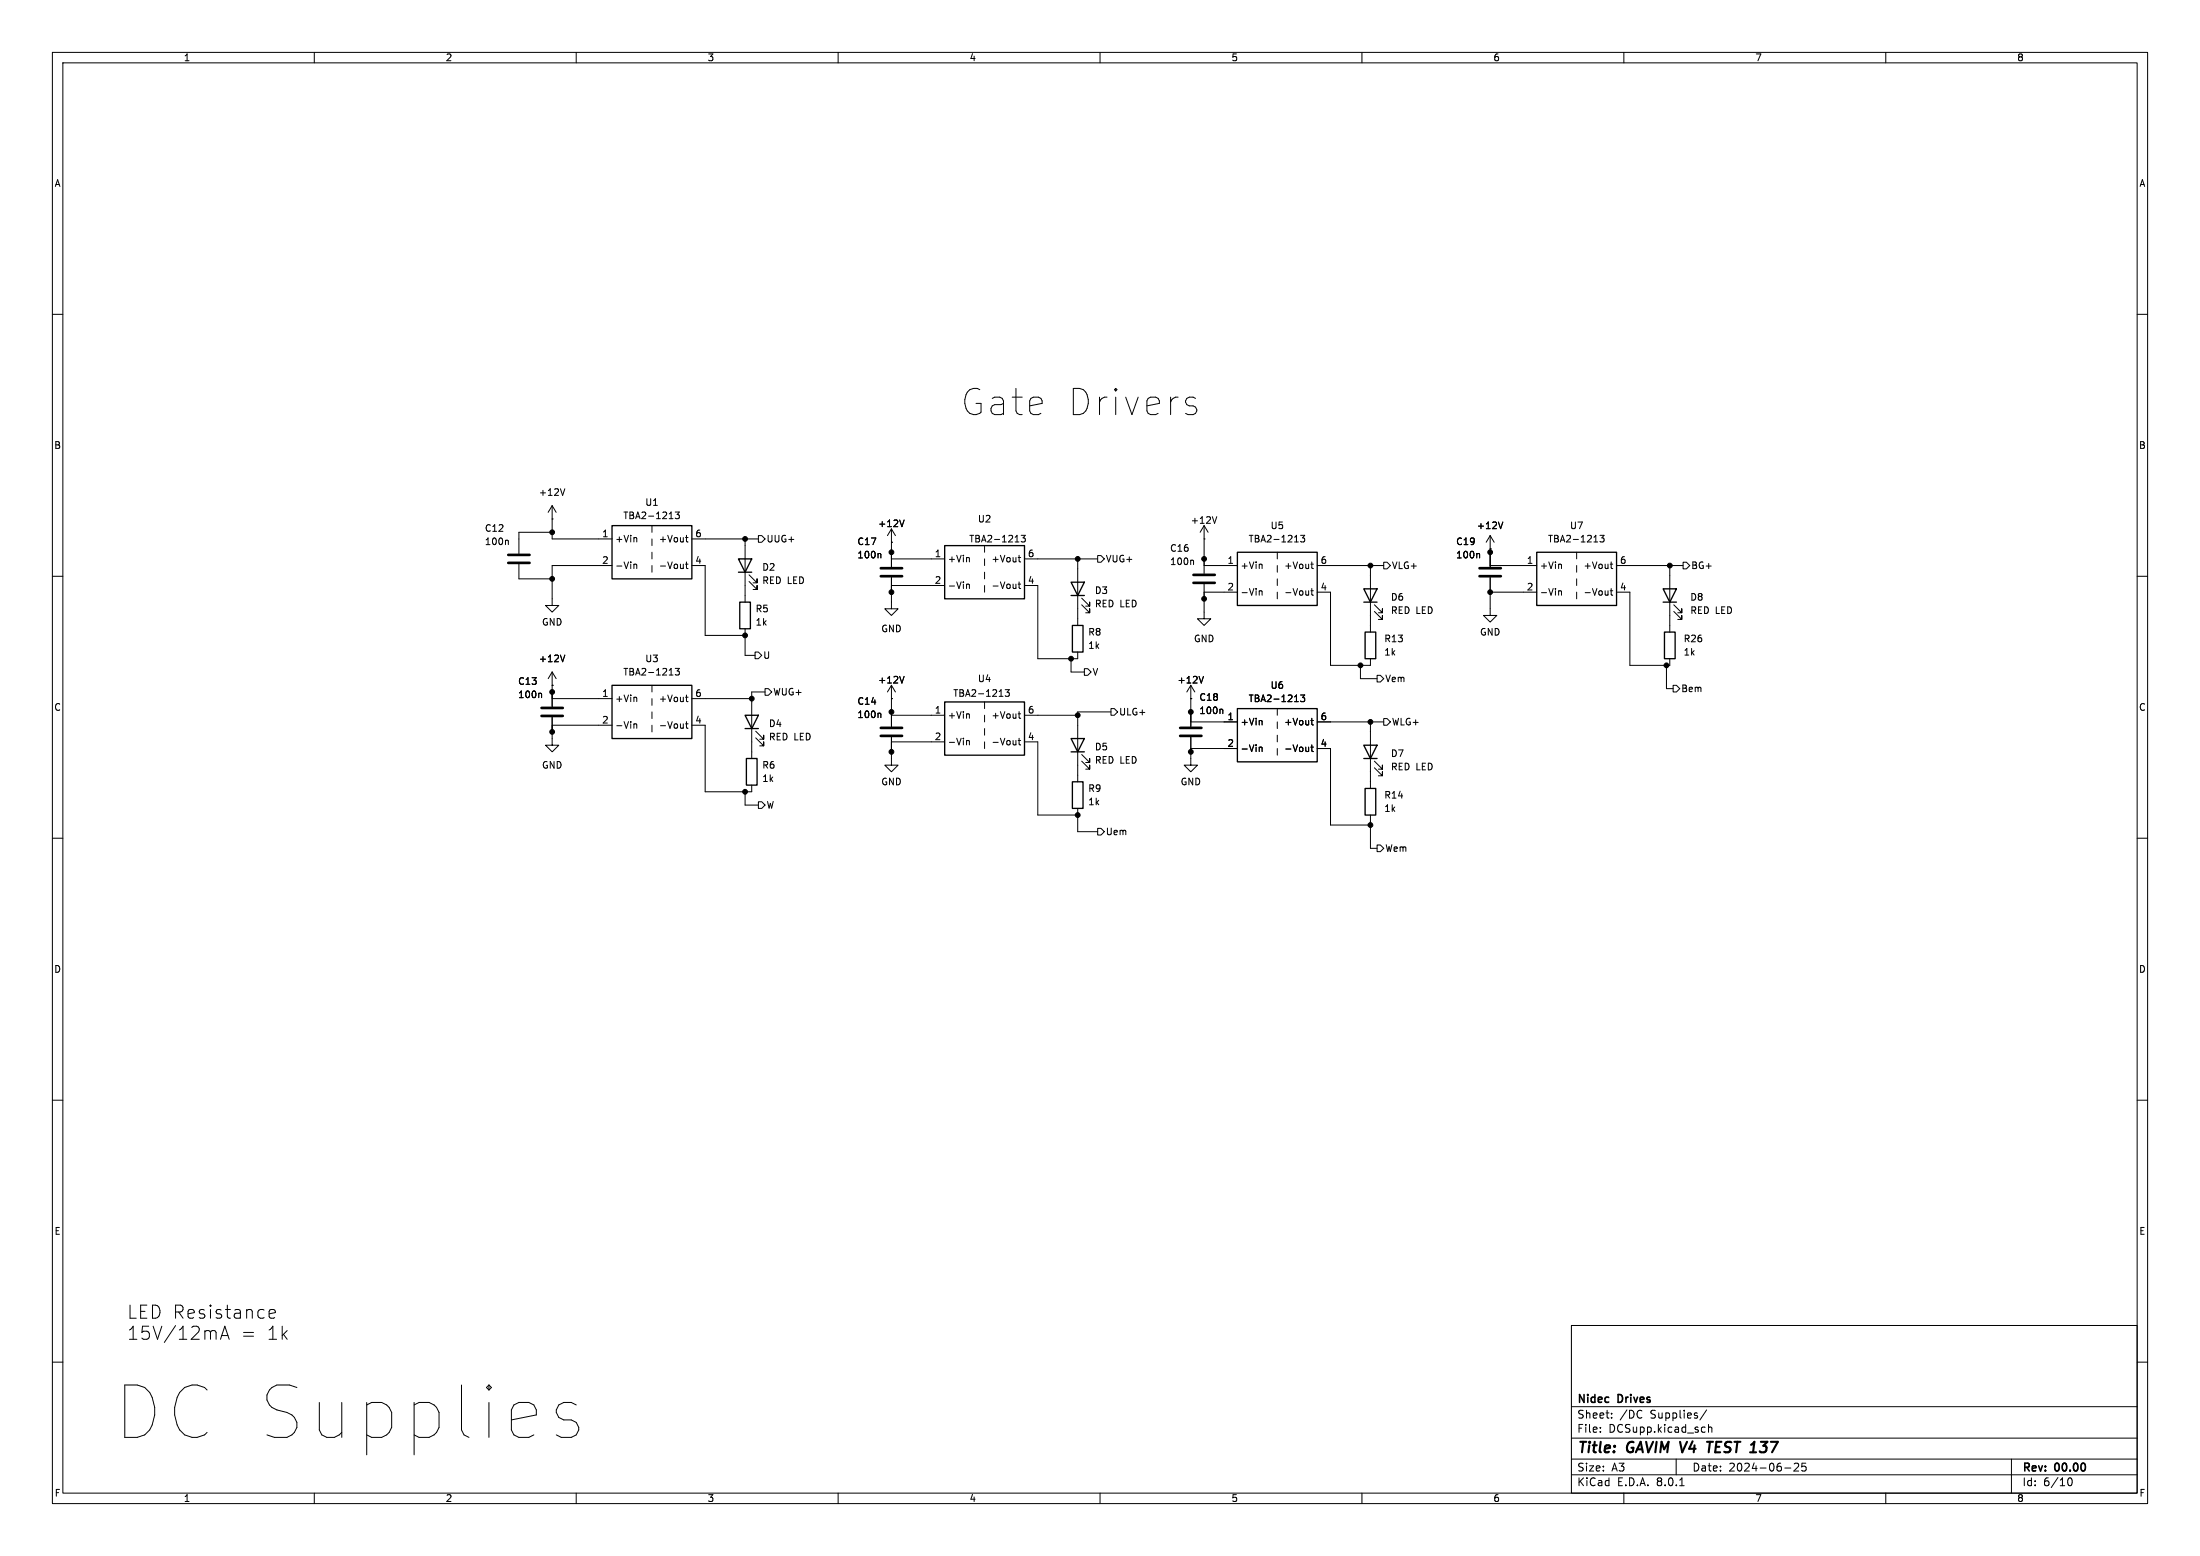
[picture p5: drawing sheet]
<svg xmlns="http://www.w3.org/2000/svg" width="420mm" height="297mm" viewBox="0 0 420 297" stroke-linecap="round" stroke-linejoin="round" font-family="sans-serif">
<g fill="none" stroke="#000" stroke-width=".19">
<path d="M10 10h400v277h-400zM12 12h396v273h-396zM60 10v2M110 10v2M160 10v2M210 10v2M260 10v2M310 10v2M360 10v2M10 60h2M408 60h2M227 77.5h.8l.4 .2 .3 .7-.3 .5-.4 .2h-1"/>
<path d="M227 75.8h.8l.4 .2M105.4 99.1h.1M105.4 96.5v6.4h11.4M105.4 96.5l-.8 1.3M105.4 96.5l.8 1.3M107.8 93.3l-.4 1.3M127.8 99h.7M128.9 97.7h.8l-.4 .5 .3 .1v.6l-.2 .1-.5-.1M172.6 99.3l-.4 1.2M232.3 98.6l-.4 1.3M286.9 99.6l-.4 1.3M10 110h2"/>
<path d="M96.9 103.1l.1 .2v.7M99.1 107.7v2.8h6.3M105.4 101.6h-6.3v4.1M116.8 108h-11.4v7.6h1.3l-1.3 1.2-1.3-1.2h1.3M121 107.8l.2-.1h.3l.1 .8M121 107.7v.8M121.4 102.6l.2 .2v.6M124.5 100.3v1.3M124.5 102.9v1.2M124.5 105.4v1.3M124.5 108v1.2M130.9 107.7h.5"/>
<path d="M130.9 102.6h.5M131 102.2v1.1l.4 .1M131 107.3v1l.4 .2M132.1 108h2.5v13.3h7.6M132.1 102.9h12.7M142.2 102.9v12M143 111l1.5 1.5v-.7v.7h-.7M143 109.7l1.5 1.6v-.8v.8h-.7M144.8 102.2h.6l.6 .7-.6 .6h-.6zM168 105.7l.2 .1v.7M170.2 110.2v6h1.2l-1.2 1.3-1.3-1.3h1.3M170.2 103.5h.1"/>
<path d="M170.2 101v7.2M170.2 106.7h10.1M170.2 111.8h10.1M170.2 101l-.8 1.2M170.2 101l.7 1.2M184.5 111.6l.2-.1 .3 .1 .1 .7M184.5 111.5v.8M184.9 106.4l.2 .2v.7M188 104.1v1.3M188 106.7v1.3M188 109.2v1.3M188 111.8v1.2"/>
<path d="M193.8 103.4h.7M194.4 111.5h.5M194.4 106.4h.5M194.5 106v1.1l.4 .2M194.5 111.1v1.1l.4 .1M194.9 102.2h.8l-.4 .5 .4 .1v.5l-.2 .1-.6-.1M195.6 111.8h2.5v13.9h7.6v-1.2M195.6 106.7h13.9M205.7 106.7v12.7M206.5 115.4l1.5 1.6v-.8v.8h-.7M206.5 114.2l1.5 1.5v-.8v.8h-.7M209.5 106h.7l.6 .7-.6 .6h-.7z"/>
<path d="M227.7 106.9l.2 .2v.7M229.9 111.5v6.6h1.2l-1.2 1.3-1.3-1.3h1.3M229.9 102.9h.1M229.9 100.3v9.2M229.9 100.3l-.8 1.3M229.9 100.3l.7 1.3M229.9 108h6.3M229.9 113h6.3M240.4 112.9l.2-.1h.3v.8M240.4 112.8v.8M240.8 107.7l.1 .2v.6M243.8 105.4v1.3"/>
<path d="M243.8 108v1.2M243.8 110.5v1.3M243.8 113v1.3M247.1 103.4h.8M248.3 102.2h.8l-.5 .5 .4 .1v.5l-.2 .1-.5-.1M250.2 112.8h.5M250.2 107.7h.5M250.4 107.3v1l.3 .2M250.4 112.3v1.1l.3 .2M251.5 113h2.5v14h7.6v-1.3M251.5 108h12.7M261.6 108v12.7"/>
<path d="M262.4 116.7l1.5 1.5v-.7v.7h-.8M262.4 115.4l1.5 1.6v-.8v.8h-.8M264.2 107.3h.6l.6 .7-.6 .6h-.6zM282.3 105.7l.2 .1v.7M284.5 110.2v7.3h1.2l-1.2 1.2-1.3-1.2h1.3M284.5 104.8h.1M284.5 108h8.9M284.5 113h8.9M284.5 102.2v6M284.5 102.2l-.8 1.3M284.5 102.2l.7 1.3M297.5 112.9l.2-.1h.3l.1 .8"/>
<path d="M297.5 112.8v.8M297.9 107.7l.2 .2v.6M301 105.4v1.3M301 108v1.2M301 110.5v1.3M301 113v1.3M304.3 103.4h.7M305.4 102.2h.8l-.4 .5 .4 .1v.5l-.2 .1-.6-.1M307.4 112.8h.5M307.4 107.7h.5M307.6 112.3v1.1l.3 .2M307.6 107.3v1l.3 .2"/>
<path d="M308.6 108h12.7M308.6 113h2.5v14h7.7v-1.3M318.8 108v12.7M319.5 116.7l1.6 1.5v-.7v.7h-.8M319.5 115.4l1.6 1.6v-.8v.8h-.8M321.3 107.3h.6l.7 .7-.7 .6h-.6zM408 110h2M103.2 132.3l.2 .2v.7M105.4 130.8h.1M105.4 136.9v5.3h1.3l-1.3 1.3-1.3-1.3h1.3M105.4 133.4h11.4M105.4 138.4h11.4"/>
<path d="M105.4 128.3l-.8 1.2M105.4 128.3v6.6M105.4 128.3l.8 1.2M107.8 125l-.4 1.3M121 138.3l.2-.1h.3l.1 .8M121 138.2v.8M121.4 133.1l.2 .2v.6M124.5 130.8v1.3M124.5 133.4v1.2M124.5 135.9v1.3M124.5 138.4v1.3M127.8 128.8h.7"/>
<path d="M128.9 127.6h.8l-.4 .5 .3 .1v.5l-.2 .1-.5-.1M130.9 138.2h.5M130.9 133.1h.5M131 132.7v1l.4 .2M131 137.7v1.1l.4 .2M132.1 133.4h11.4M132.1 138.4h2.5v12.7h8.9v-1.2M142.2 120v5.1h1.9M144.1 124.5h.7l.6 .6-.6 .6h-.7zM144.3 139.6l1.5 1.5v-.8v.8h-.8M146 131.4h.7l.6 .7-.6 .6h-.7zM146 132.1h-2.5v12.7"/>
<path d="M168 136.1l.2 .2v.7M170.2 133.4h.1M170.2 136.5h10.1M170.2 130.8v7.9M170.2 130.8l-.8 1.3M170.2 130.8l.7 1.3M172.6 129.1l-.4 1.3M184.9 136.3l.2 .1v.7M188 134v1.3M188 136.5v1.3M188 139.1v1.2M190.7 132.9h.8"/>
<path d="M191.9 131.6h.8l-.4 .5 .3 .1v.6l-.2 .1-.5-.1M194.4 136.3h.5M194.5 135.8v1.1l.4 .2M195.6 136.5h10.1M204.5 125.7v2.6h2.5M207 127.6h.6l.7 .7-.7 .6h-.6zM212.1 135.3h.6l.7 .6-.7 .6h-.6zM212.1 135.9h-6.4v13.3M227.3 133.4h.1M227.3 130.8v7.9M227.3 130.8l-.7 1.3M227.3 130.8l.8 1.3"/>
<path d="M227.3 137.8h8.9M229.7 129.1l-.4 1.3M233.3 135.4l.1 .2v.6M240.8 137.5l.1 .2v.7M243.8 135.3v1.2M243.8 137.8v1.3M247.1 133.9h.8M248.3 132.7h.8l-.5 .4 .4 .2v.5l-.2 .1-.5-.1M250.2 137.5h.5M250.4 137.1v1.1l.3 .2M251.5 137.8h12.7M259.7 127v2.5h3.2"/>
<path d="M261.6 137.8v12.7M262.9 128.9h.6l.7 .6-.7 .7h-.6zM264.2 137.2h.6l.6 .6-.6 .6h-.6zM318.1 127v4.4h1.3M319.4 130.8h.6l.7 .6-.7 .7h-.6zM10 160h2M142.2 151.1v2.6h2.6M144.3 140.8l1.5 1.6v-.8v.8h-.8M144.8 153h.6l.6 .7-.6 .6h-.6zM170.2 140.7v5.4h1.2l-1.2 1.2-1.3-1.2h1.3M170.2 141.6h10.1M184.5 141.5l.2-.2 .3 .1 .1 .8"/>
<path d="M184.5 141.3v.9M188 141.6v1.3M194.4 141.3h.5M194.5 140.9v1.1l.4 .2M195.6 141.6h2.5v14h7.6M205.7 154.3v4.5h3.8M206.5 145.3l1.5 1.5v-.7v.7h-.7M206.5 144l1.5 1.5v-.7v.7h-.7M209.5 158.1h.7l.6 .7-.6 .6h-.7zM227.3 140.7v5.4h1.3l-1.3 1.2-1.2-1.2h1.2M227.3 142.9h8.9M240.4 142.7l.2-.1 .3 .1v.8"/>
<path d="M240.4 142.6v.9M243.8 140.3v1.3M243.8 142.9v1.2M250.2 142.6h.5M250.4 142.2v1.1l.3 .2M251.5 142.9h2.5v14.6h7.6M261.6 155.6v6.3h1.3M262.4 146.6l1.5 1.5v-.8v.8h-.8M262.4 145.3l1.5 1.5v-.7v.7h-.8M408 160h2M262.9 161.3h.6l.7 .6-.7 .7h-.6zM10 210h2"/>
<path d="M408 210h2M10 260h2M42.1 255.6l.8-2.5 .9 2.5M42.3 254.9h1.2M51.4 250.8l1.2-.3-.2-.4-.7-.2-.3 .4 .1 1.2 .2 .1 .7-.1M300 253h108v32h-108zM408 260h2M110 268.2l-.9-.5h-1.5l-.9 .5-.5 .9v.5l.5 1 .9 .4h1.5l.9 .5 .5 1v.4l-.5 1-.9 .5h-1.9l-1-.5M300 278.5h108M300 274.5h108M300 268.5h108M305.5 273.2v.2"/>
<path d="M305.5 272.5v.1M307.7 270.5v.2M307.7 269.8v.1M320 278.5v3M325.4 272.4l.1 .1M325.5 273.3l-.1 .1M325.8 269.1l-1.3 1.9M326.2 271.9v1.5M326.2 272.5l.2-.1 .3 .1 .1 .9M342.5 279.4l.6-.1 .2 .1 .1 .3-1 1.1h1M344.7 279.3h-.7l-.1 .7 .3-.1h.5l.1 .2-.1 .5-.2 .2-.6-.2M384 278.5v6.5"/>
<path d="M60 285v2M110 285v2M160 285v2M210 285v2M260 285v2M300 281.5h108M310 285v2M320.7 283.6h.8M340.7 280.2h1.2M360 285v2M394.7 282.7l.2-.5 .2-.1a.8 .8 0 0 1 .5 .7 .8 .8 0 0 1-.5 .8l-.2-.2-.2-.4"/>
</g>
<path d="M325.9 275.2h1.1M326.4 275.2l-.2 2" fill="none" stroke="#000" stroke-width=".4"/>
<g fill="none" stroke="#000" stroke-width=".51">
<path d="M97 107.4h4.1M97 105.9h4.1M168.1 110h4.1M168.1 108.5h4.1M227.8 111.3h4.1M227.8 109.7h4.1M282.4 110h4.1M282.4 108.5h4.1M103.4 136.7h4M103.4 135.1h4M168.1 138.9h4.1M225.3 138.9h4.1"/>
<path d="M168.1 140.5h4.1M225.3 140.5h4.1"/>
</g>
<g fill="none" stroke="#000" stroke-width=".25">
<path d="M116.8 100.3h15.3v10.2h-15.3zM141 106.7h2.5l-1.3 2.5zM141 109.2h2.5M141.2 114.9h2.1v5.1h-2.1zM180.3 104.1h15.3v10.2h-15.3zM204.5 111.1h2.5l-1.3 2.6zM204.5 113.7h2.5M204.7 119.4h2.1v5.1h-2.1zM236.2 105.4h15.3v10.2h-15.3zM260.3 112.4h2.6l-1.3 2.5zM260.3 114.9h2.6M293.4 105.4h15.2v10.2h-15.2z"/>
<path d="M317.5 112.4h2.5l-1.2 2.5zM317.5 114.9h2.5M116.8 130.8h15.3v10.2h-15.3zM142.2 136.5h2.6l-1.3 2.6zM142.2 139.1h2.6M180.3 134h15.3v10.1h-15.3zM236.2 135.3h15.3v10.1h-15.3zM260.6 120.7h2v5h-2zM317.8 120.7h2v5h-2zM142.5 144.8h2v5.1h-2zM204.5 141h2.5l-1.3 2.5zM204.5 143.5h2.5"/>
<path d="M204.7 149.2h2.1v5.1h-2.1zM260.3 142.2h2.6l-1.3 2.6zM260.3 144.8h2.6M260.6 150.5h2v5.1h-2z"/>
</g>
<g fill="#000" stroke="#000" stroke-width=".19">
<circle cx="105.4" cy="110.5" r=".46"/>
<circle cx="105.4" cy="101.6" r=".46"/>
<circle cx="142.2" cy="102.9" r=".46"/>
<circle cx="170.2" cy="113" r=".46"/>
<circle cx="170.2" cy="105.4" r=".46"/>
<circle cx="205.7" cy="106.7" r=".46"/>
<circle cx="229.9" cy="106.7" r=".46"/>
<circle cx="229.9" cy="114.3" r=".46"/>
<circle cx="261.6" cy="108" r=".46"/>
<circle cx="284.5" cy="113" r=".46"/>
<circle cx="284.5" cy="105.4" r=".46"/>
<circle cx="318.8" cy="108" r=".46"/>
<circle cx="105.4" cy="132.1" r=".46"/>
<circle cx="105.4" cy="139.7" r=".46"/>
<circle cx="142.2" cy="121.3" r=".46"/>
<circle cx="143.5" cy="133.4" r=".46"/>
<circle cx="170.2" cy="135.9" r=".46"/>
<circle cx="204.5" cy="125.7" r=".46"/>
<circle cx="205.7" cy="136.5" r=".46"/>
<circle cx="227.3" cy="135.9" r=".46"/>
<circle cx="259.7" cy="127" r=".46"/>
<circle cx="261.6" cy="137.8" r=".46"/>
<circle cx="318.1" cy="127" r=".46"/>
<circle cx="142.2" cy="151.1" r=".46"/>
<circle cx="170.2" cy="143.5" r=".46"/>
<circle cx="205.7" cy="155.6" r=".46"/>
<circle cx="227.3" cy="143.5" r=".46"/>
<circle cx="261.6" cy="157.5" r=".46"/>
</g>
<text font-size="13.9" x="21.3" y="275.6">DC Supplies</text>
<text font-size="7" x="183.1" y="79.8">Gate Drivers</text>
<g font-size="3.5">
<text x="24.1" y="251.9">LED Resistance</text>
<text x="24.1" y="256">15V/12mA</text>
<text x="45.8" y="256">=</text>
<text x="50.7" y="256">1k</text>
</g>
<g font-size="2.8">
<text x="301" y="277.9">Title:</text>
<text x="310.6" y="277.9">GAVIM V4</text>
<text x="327.6" y="277.9">TEST 137</text>
</g>
<g font-size="2.1">
<text x="301" y="268.2">Nidec</text>
<text x="308.9" y="268.2">Drives</text>
<text x="301" y="273.7">File:</text>
<text x="301" y="271">Sheet:</text>
<text x="307.1" y="273.7">DCSupp.kicad_sch</text>
<text x="309.2" y="271">/DC</text>
<text x="315.1" y="271">Supplies/</text>
<text x="301" y="281.1">Size:</text>
<text x="307.6" y="281.1">A3</text>
<text x="323" y="281.1">Date:</text>
<text x="330" y="281.1">2024-06-25</text>
<text x="386" y="281.3">Rev:</text>
<text x="392.4" y="281.3">00.00</text>
<text x="301" y="283.9">KiCad</text>
<text x="308.7" y="283.9">E.D.A.</text>
<text x="316.3" y="283.9">8.0.1</text>
<text x="386" y="283.9">Id:</text>
<text x="390.1" y="283.9">6/10</text>
</g>
<g font-size="1.8">
<text x="35" y="11.9">1</text>
<text x="85" y="11.9">2</text>
<text x="135" y="11.9">3</text>
<text x="185" y="11.9">4</text>
<text x="235" y="11.9">5</text>
<text x="285" y="11.9">6</text>
<text x="335" y="11.9">7</text>
<text x="385" y="11.9">8</text>
<text x="10.3" y="35.9">A</text>
<text x="408.3" y="35.9">A</text>
<text x="10.3" y="85.9">B</text>
<text x="408.2" y="85.9">B</text>
<text x="102.8" y="94.8">+12V</text>
<text x="92.5" y="101.7">C12</text>
<text x="118.9" y="99.3">TBA2-1213</text>
<text x="123.1" y="96.7">U1</text>
<text x="167.5" y="100.8">+12V</text>
<text x="186.6" y="99.9">U2</text>
<text x="227.2" y="100.2">+12V</text>
<text x="242.5" y="101.2">U5</text>
<text x="281.8" y="101.2">+12V</text>
<text x="299.6" y="101.2">U7</text>
<text x="92.5" y="104.2">100n</text>
<text x="114.9" y="102.6">1</text>
<text x="114.9" y="107.7">2</text>
<text x="117.3" y="103.7">+Vin</text>
<text x="125.7" y="103.7">+Vout</text>
<text x="132.6" y="107.7">4</text>
<text x="132.6" y="102.6">6</text>
<text x="146.2" y="103.7">UUG+</text>
<text x="163.6" y="106.8">100n</text>
<text x="163.6" y="104.2">C17</text>
<text x="178.4" y="106.4">1</text>
<text x="180.8" y="107.5">+Vin</text>
<text x="184.9" y="103.7">TBA2-1213</text>
<text x="189.2" y="107.5">+Vout</text>
<text x="196.1" y="106.4">6</text>
<text x="211" y="107.5">VUG+</text>
<text x="223.3" y="105.5">C16</text>
<text x="234.2" y="107.7">1</text>
<text x="238.3" y="103.7">TBA2-1213</text>
<text x="252" y="107.7">6</text>
<text x="277.9" y="104.2">C19</text>
<text x="277.9" y="106.8">100n</text>
<text x="291.4" y="107.7">1</text>
<text x="295.4" y="103.7">TBA2-1213</text>
<text x="309.2" y="107.7">6</text>
<text x="117.3" y="108.8">-Vin</text>
<text x="125.7" y="108.8">-Vout</text>
<text x="145.4" y="109.1">D2</text>
<text x="145.4" y="111.7">RED LED</text>
<text x="178.4" y="111.5">2</text>
<text x="180.8" y="112.6">-Vin</text>
<text x="189.2" y="112.6">-Vout</text>
<text x="196.1" y="111.5">4</text>
<text x="208.9" y="113.6">D3</text>
<text x="223.3" y="108.1">100n</text>
<text x="234.2" y="112.8">2</text>
<text x="236.7" y="108.8">+Vin</text>
<text x="236.7" y="113.9">-Vin</text>
<text x="245.1" y="113.9">-Vout</text>
<text x="245.1" y="108.8">+Vout</text>
<text x="252" y="112.8">4</text>
<text x="265.6" y="108.8">VLG+</text>
<text x="291.4" y="112.8">2</text>
<text x="293.9" y="108.8">+Vin</text>
<text x="293.9" y="113.9">-Vin</text>
<text x="302.2" y="113.9">-Vout</text>
<text x="302.2" y="108.8">+Vout</text>
<text x="309.2" y="112.8">4</text>
<text x="322.8" y="108.8">BG+</text>
<text x="103.4" y="119.6">GND</text>
<text x="144.2" y="117.1">R5</text>
<text x="144.2" y="119.6">1k</text>
<text x="208.9" y="116.1">RED LED</text>
<text x="265.4" y="114.8">D6</text>
<text x="265.4" y="117.4">RED LED</text>
<text x="322.6" y="114.8">D8</text>
<text x="322.6" y="117.4">RED LED</text>
<text x="145.6" y="126">U</text>
<text x="168.1" y="120.9">GND</text>
<text x="207.7" y="121.5">R8</text>
<text x="207.7" y="124.1">1k</text>
<text x="227.8" y="122.8">GND</text>
<text x="264.2" y="122.8">R13</text>
<text x="264.2" y="125.3">1k</text>
<text x="282.4" y="121.5">GND</text>
<text x="321.3" y="122.8">R26</text>
<text x="321.3" y="125.3">1k</text>
<text x="98.8" y="130.9">C13</text>
<text x="102.8" y="126.6">+12V</text>
<text x="118.9" y="129.1">TBA2-1213</text>
<text x="123.1" y="126.6">U3</text>
<text x="167.5" y="130.7">+12V</text>
<text x="186.6" y="130.4">U4</text>
<text x="208.5" y="129.1">V</text>
<text x="224.7" y="130.7">+12V</text>
<text x="242.5" y="131.7">U6</text>
<text x="264.4" y="130.4">Vem</text>
<text x="10.3" y="135.9">C</text>
<text x="98.8" y="133.5">100n</text>
<text x="114.9" y="133.1">1</text>
<text x="117.3" y="134.2">+Vin</text>
<text x="125.7" y="134.2">+Vout</text>
<text x="132.6" y="133.1">6</text>
<text x="147.5" y="132.9">WUG+</text>
<text x="163.6" y="137.3">100n</text>
<text x="163.6" y="134.7">C14</text>
<text x="178.4" y="136.3">1</text>
<text x="180.8" y="137.4">+Vin</text>
<text x="181.9" y="133.2">TBA2-1213</text>
<text x="189.2" y="137.4">+Vout</text>
<text x="196.1" y="136.3">6</text>
<text x="213.6" y="136.8">ULG+</text>
<text x="228.9" y="136.5">100n</text>
<text x="228.9" y="134">C18</text>
<text x="234.2" y="137.5">1</text>
<text x="238.3" y="134.2">TBA2-1213</text>
<text x="252" y="137.5">6</text>
<text x="320.9" y="132.3">Bem</text>
<text x="408.2" y="135.9">C</text>
<text x="114.9" y="138.2">2</text>
<text x="117.3" y="139.3">-Vin</text>
<text x="125.7" y="139.3">-Vout</text>
<text x="132.6" y="138.2">4</text>
<text x="146.7" y="139">D4</text>
<text x="146.7" y="141.5">RED LED</text>
<text x="178.4" y="141.4">2</text>
<text x="180.8" y="142.5">-Vin</text>
<text x="189.2" y="142.5">-Vout</text>
<text x="196.1" y="141.4">4</text>
<text x="208.9" y="143.4">D5</text>
<text x="234.2" y="142.6">2</text>
<text x="236.7" y="138.7">+Vin</text>
<text x="236.7" y="143.7">-Vin</text>
<text x="245.1" y="143.7">-Vout</text>
<text x="245.1" y="138.7">+Vout</text>
<text x="252" y="142.6">4</text>
<text x="265.6" y="138.7">WLG+</text>
<text x="103.4" y="146.9">GND</text>
<text x="145.4" y="146.9">R6</text>
<text x="145.4" y="149.5">1k</text>
<text x="208.9" y="146">RED LED</text>
<text x="265.4" y="144.7">D7</text>
<text x="265.4" y="147.2">RED LED</text>
<text x="146.2" y="154.5">W</text>
<text x="168.1" y="150.1">GND</text>
<text x="207.7" y="151.4">R9</text>
<text x="207.7" y="153.9">1k</text>
<text x="225.3" y="150.1">GND</text>
<text x="264.2" y="152.6">R14</text>
<text x="264.2" y="155.2">1k</text>
<text x="211" y="159.6">Uem</text>
<text x="264.4" y="162.8">Wem</text>
<text x="10.3" y="185.9">D</text>
<text x="408.2" y="185.9">D</text>
<text x="10.3" y="235.9">E</text>
<text x="408.3" y="235.9">E</text>
<text x="10.3" y="285.9">F</text>
<text x="35" y="286.9">1</text>
<text x="85" y="286.9">2</text>
<text x="135" y="286.9">3</text>
<text x="185" y="286.9">4</text>
<text x="235" y="286.9">5</text>
<text x="285" y="286.9">6</text>
<text x="335" y="286.9">7</text>
<text x="385" y="286.9">8</text>
<text x="408.3" y="285.9">F</text>
</g>
</svg>
